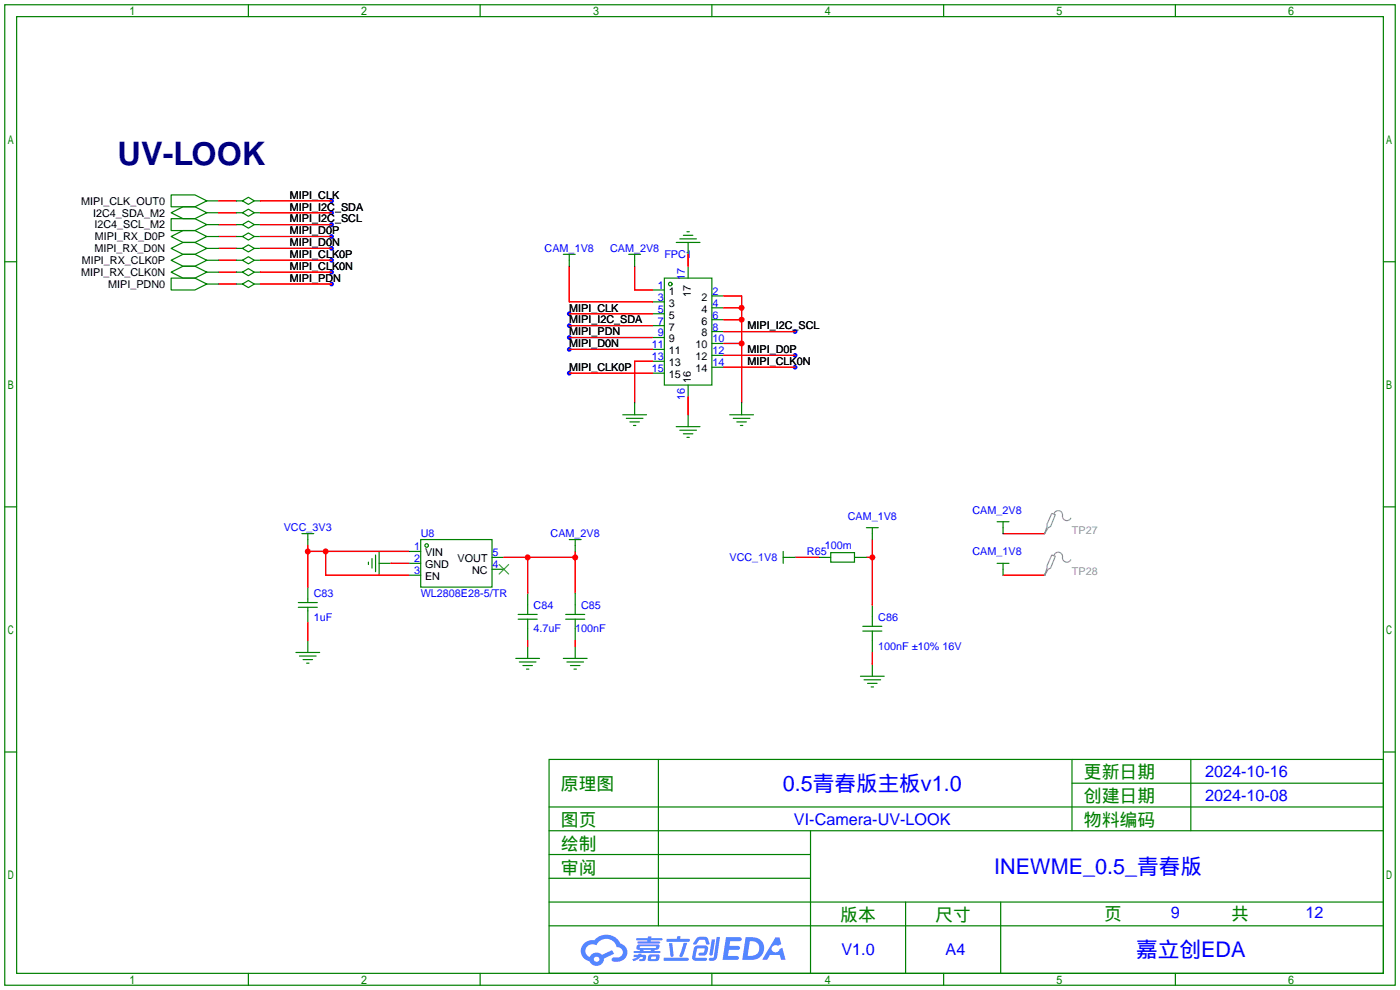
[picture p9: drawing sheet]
<svg xmlns="http://www.w3.org/2000/svg" width="299mm" height="212mm" viewBox="0 0 299 212" stroke-linecap="round" stroke-linejoin="round" font-family="sans-serif">
<g fill="#00f">
<circle cx="121.7" cy="67.1" r=".51"/>
<circle cx="121.7" cy="69.6" r=".51"/>
<circle cx="169.9" cy="70.9" r=".51"/>
<circle cx="121.7" cy="72.1" r=".51"/>
<circle cx="121.7" cy="74.7" r=".51"/>
<circle cx="169.9" cy="75.9" r=".51"/>
<circle cx="169.9" cy="78.5" r=".51"/>
<circle cx="121.7" cy="79.8" r=".51"/>
<circle cx="70.9" cy="55.6" r=".51"/>
<circle cx="70.9" cy="58.2" r=".51"/>
<circle cx="70.9" cy="60.7" r=".51"/>
<circle cx="70.9" cy="53.1" r=".51"/>
<circle cx="70.9" cy="50.5" r=".51"/>
<circle cx="70.9" cy="48" r=".51"/>
<circle cx="70.9" cy="45.5" r=".51"/>
<circle cx="70.9" cy="42.9" r=".51"/>
</g>
<g fill="none" stroke="#008000" stroke-width=".25">
<path d="M1 1h297.2v209.6h-297.2zM3.6 3.6h292.1v204.4h-292.1zM53.1 1v2.6M102.6 1v2.6M152.1 1v2.6M201.7 1v2.6M251.2 1v2.6M1 55.9h2.6M295.7 55.9h2.5M1 108.3h2.6M295.7 108.3h2.5M1 160.7h2.6"/>
<path d="M117.3 162.3h178.4v45.7h-178.4zM117.3 177.5h178.4M117.3 172.5h178.4M140.7 162.3v35.6M173.2 177.5v30.5M229.1 162.3v15.2M229.1 167.4h66.6M254.5 162.3v15.2M295.7 160.7h2.5M117.3 182.6h55.9M117.3 197.9h178.4M117.3 192.8h178.4"/>
<path d="M117.3 187.7h55.9M193.5 192.8v15.2M213.9 192.8v15.2M53.1 208v2.6M102.6 208v2.6M152.1 208v2.6M201.7 208v2.6M251.2 208v2.6"/>
</g>
<g fill="#5487ff">
<path d="M155.2 200.3h2.6a.48 .48 0 0 1 .7 .4 .48 .48 0 0 1-.6 .4h-1.8l-.2 1.1h1.9a.43 .43 0 0 1 .4 .4 .43 .43 0 0 1-.5 .4h-1.9l-.2 1.3h1.7a.45 .45 0 0 1 .5 .2 .45 .45 0 0 1-.1 .6h-3.3z"/>
<path d="M165.7 200.3h.9l.4 1.5-.8 .3a.84 .84 0 0 0-1.2 .3 .84 .84 0 0 0 .4 1.1 .84 .84 0 0 0 1.1-.4l.1-.2 .6-.3 .7 2.5h-1l-.2-1h-2.1l-.6 1h-1.1z"/>
<path d="M152.1 200.8h.7l-.5 3.1a.36 .36 0 0 1-.3 .3 .36 .36 0 0 1-.4-.3z"/>
<path d="M153.2 200.2h.7l-.6 4.3a1.13 1.13 0 0 1-1.8 .6l.2-.4h.7l.2-.2z"/>
<path d="M148.9 200.6l.6-.4h1a.77 .77 0 0 1 .9 .5l.3 1-.2 .2h-.5l-.3-.9-.2-.2-1 .1-.7 1-.6-.1-.1-.2z"/>
<path d="M148.4 202.4l.6-.3h1.7a.81 .81 0 0 1 .7 .5 .81 .81 0 0 1-.2 .8 .81 .81 0 0 1-.9 .8h-.7a.32 .32 0 0 1-.3-.3 .32 .32 0 0 1 .4-.3h.7l.2-.9-1.6 .1-.4 1.8 2.2 .1a.32 .32 0 0 1 .3 .4 .32 .32 0 0 1-.4 .2h-2.2l-.5-.3-.1-.5z"/>
<path d="M141.9 204.7h5a.33 .33 0 0 1 .3 .3 .33 .33 0 0 1-.3 .3h-4.9l-.2-.1z"/>
<path d="M146.1 201.5h.8l-.7 2a.98 .98 0 0 1-.7 1.1l-.3-.3z"/>
<path d="M143 201.6h.7l.3 2.5a.34 .34 0 0 1-.3 .4 .34 .34 0 0 1-.4-.3z"/>
<path d="M142.5 200.7h2.1l.3-.6h.6l-.1 .6h1.7a.32 .32 0 0 1 .4 .3 .32 .32 0 0 1-.4 .3h-4.5l-.2-.2z"/>
<path d="M135.5 204.1h.9l.1-.3h.6v.3h.8a.82 .82 0 0 1-.5 1.3h-.8v-.4l.7-.1 .1-.3a.68 .68 0 0 0-1 .4l-1.1 .4-.1-.4 .9-.5h-.7z"/>
<path d="M136 200.5h2.4l.1-.3h.7v.3h2.2l.2 .3-.2 .2h-2.3v.2h1.8l.2 .3-.2 .1h-4.5l-.1-.4h2l.1-.2h-2.3l-.1-.2z"/>
<path d="M159.4 200.3l-.8 4.9h1.7a2.5 2.5 0 0 0 3-2.5 2.5 2.5 0 0 0-3.1-2.4zM160.3 201.1a1.61 1.61 0 0 1 2 1.5 1.61 1.61 0 0 1-1.8 1.7h-.7z"/>
<path d="M136.2 202a.55 .55 0 0 0-.2 .8 .55 .55 0 0 0 .7 .2l.1 .3h-1.3v.3l5.4 .1 .3-.2-.2-.2h-1.2l.2-.3a.7 .7 0 0 0 .8-.3 .7 .7 0 0 0 0-.8l-4.2-.1zM136.8 202.3l3.3-.1 .1 .1-.2 .3h-3.2zM137.5 203h1.7l-.2 .3h-1.4z"/>
<path d="M138.6 204.2a1.05 1.05 0 0 0 0 1.2 2.91 2.91 0 0 0 2.2-.2 .98 .98 0 0 0 0-1.2h-1.6zM139.2 204.5l.9-.1 .1 .4-.2 .2-.8-.1z"/>
<path d="M124.9 201.6a2.23 2.23 0 0 0-.7 2.3 2.23 2.23 0 0 0 1.8 1.6 1.58 1.58 0 0 0 1.8 .9 1.58 1.58 0 0 0 1.3-1.5l2.2-1.1-.5-.7-2.1 1a1.65 1.65 0 0 0-2.7 .4 1.45 1.45 0 0 1-.8-1.9 1.45 1.45 0 0 1 2-.7l.3 .1a2.3 2.3 0 0 1 2.3-1.3 2.3 2.3 0 0 1 2 1.7 1.12 1.12 0 0 1 1.3 1 1.12 1.12 0 0 1-1.1 1.2h-.7a.45 .45 0 0 0-.6 .4 .45 .45 0 0 0 .5 .5 2.21 2.21 0 0 0 2.2-.5 2.21 2.21 0 0 0 .5-2.3 2.13 2.13 0 0 0-1.3-1.1 3.3 3.3 0 0 0-5.6-.7l-1.1 .1zM127 205a.57 .57 0 0 1 1.1 0 .57 .57 0 0 1-1.1 0z"/>
</g>
<g fill="none" stroke="#008000" stroke-width=".25">
<path d="M36.6 45.5l2.5-1.3h2.6l2.5 1.3-2.5 1.2h-2.6zM36.6 41.7h5.1l2.5 1.2-2.5 1.3h-5.1zM36.6 59.4h5.1l2.5 1.3-2.5 1.3h-5.1zM36.6 46.7h5.1l2.5 1.3-2.5 1.3h-5.1zM36.6 50.5l2.5-1.2h2.6l2.5 1.2-2.5 1.3h-2.6zM36.6 53.1l2.5-1.3h2.6l2.5 1.3-2.5 1.3h-2.6zM36.6 55.6l2.5-1.2h2.6l2.5 1.2-2.5 1.3h-2.6zM36.6 58.2l2.5-1.3h2.6l2.5 1.3-2.5 1.2h-2.6zM44.2 45.5h2.5M44.2 42.9h2.5M44.2 48h2.5M44.2 50.5h2.5"/>
<path d="M44.2 53.1h2.5M44.2 58.2h2.5M44.2 55.6h2.5M50.5 45.5h1.3M50.5 42.9h1.3M50.5 48h1.3M50.5 50.5h1.3M50.5 53.1h1.3M50.5 58.2h1.3M50.5 55.6h1.3M51.8 42.9l1.3-.7 1.3 .7-1.3 .8zM51.8 45.5l1.3-.8 1.3 .8-1.3 .7z"/>
<path d="M51.8 48l1.3-.8 1.3 .8-1.3 .8zM51.8 50.5l1.3-.7 1.3 .7-1.3 .8zM51.8 53.1l1.3-.8 1.3 .8-1.3 .7zM51.8 58.2l1.3-.8 1.3 .8-1.3 .7zM51.8 55.6l1.3-.7 1.3 .7-1.3 .8zM54.4 45.5h1.2M54.4 42.9h1.2M54.4 48h1.2M54.4 50.5h1.2M54.4 53.1h1.2M54.4 58.2h1.2M54.4 55.6h1.2"/>
<path d="M120.4 54.4h2.5M121.7 54.4v2.5M134.4 54.4h2.5M135.6 54.4v2.5M142 59.4h10.1v22.9h-10.1zM144.5 51.8h5.1M145.3 51.1h3.5M146 50.3h2.1M146.8 49.5h.5M147.1 51.8v2.6M147.1 56.9v2.5M44.2 60.7h2.5"/>
<path d="M50.5 60.7h1.3M51.8 60.7l1.3-.8 1.3 .8-1.3 .8zM54.4 60.7h1.2M139.4 62h2.6M139.4 64.5h2.6M139.4 67.1h2.6M139.4 69.6h2.6M139.4 72.1h2.6M139.4 74.7h2.6M139.4 77.2h2.6M139.4 79.8h2.6M152.1 78.5h2.6"/>
<path d="M152.1 75.9h2.6M152.1 73.4h2.6M152.1 70.9h2.6M152.1 68.3h2.6M152.1 65.8h2.6M152.1 63.2h2.6M133.1 88.6h5.1M133.9 89.4h3.5M134.6 90.2h2.1M135.4 90.9h.5M135.6 86.1v2.5M144.5 91.2h5.1"/>
<path d="M145.3 91.9h3.5M146 92.7h2.1M146.8 93.5h.5M147.1 82.3v2.5M147.1 88.6v2.6M156 88.6h5M156.7 89.4h3.6M157.5 90.2h2M158.2 90.9h.5M158.5 86.1v2.5M64.5 114h2.6M65.8 114v2.6"/>
<path d="M79.5 119.4v2M80.3 118.6v3.6M81 117.9v5M87.4 117.9h2.5M89.9 115.3h15.3v10.2h-15.3zM105.2 119.1h2.5M121.7 115.3h2.5M122.9 115.3v2.6M167.4 119.1h2.5M167.4 117.9v2.5M175 119.1h2.5M177.5 118.1h5.1v2h-5.1z"/>
<path d="M182.6 119.1h2.6M185.2 112.8h2.5M186.4 112.8v2.5M213.1 111.5h2.5M214.4 111.5v2.5M223.3 113.8v.2M63.2 139.4h5.1M63.8 129.8h4M63.8 128.8h4M65.8 125.5v3.3M65.8 129.8v3.3M65.8 136.9v2.5"/>
<path d="M78.7 120.1v.5M81 120.4h2.6M87.4 120.4h2.5M87.4 122.9h2.5M105.2 121.7h2.5M110.7 131.3h4.1M110.7 132.3h4.1M112.8 126.7v4.6M112.8 132.3v4.6M112.8 138.2v2.5M120.9 131.3h4.1M120.9 132.3h4.1"/>
<path d="M122.9 126.7v4.6M122.9 132.3v4.6M122.9 138.2v2.5M184.4 133.9h4.1M184.4 134.9h4.1M186.4 129.3v4.6M186.4 134.9v4.5M213.1 120.4h2.5M214.4 120.4v2.5M223.3 122.7v.2M64 140.2h3.6M64.8 141h2"/>
<path d="M65.5 141.7h.5M110.2 140.7h5.1M111 141.5h3.6M111.8 142.2h2M112.5 143h.5M120.4 140.7h5.1M121.2 141.5h3.5M121.9 142.2h2.1M122.7 143h.5M183.9 144.5h5.1M184.7 145.3h3.5M185.4 146.1h2.1"/>
<path d="M186.2 146.8h.5M186.4 142v2.5"/>
<circle cx="143.3" cy="60.7" r=".38"/>
<circle cx="91.2" cy="116.6" r=".38"/>
</g>
<g fill="none" stroke="#f00" stroke-width=".25">
<path d="M46.7 42.9h3.8M46.7 45.5h3.8M46.7 48h3.8M46.7 50.5h3.8M46.7 53.1h3.8M46.7 58.2h3.8M46.7 55.6h3.8M55.6 42.9h15.3M55.6 45.5h15.3M55.6 48h15.3M55.6 50.5h15.3M55.6 53.1h15.3"/>
<path d="M55.6 58.2h15.3M55.6 55.6h15.3M121.7 56.9v7.6h17.7M135.6 56.9v5.1h3.8M147.1 54.4v2.5M46.7 60.7h3.8M55.6 60.7h15.3M121.7 67.1h17.7M121.7 69.6h17.7M121.7 72.1h17.7M121.7 74.7h17.7M121.7 79.8h17.7"/>
<path d="M139.4 77.2h-3.8v8.9M154.7 73.4h3.8M154.7 63.2h3.8v22.9M154.7 68.3h3.8M154.7 65.8h3.8M154.7 70.9h15.2M154.7 75.9h15.2M154.7 78.5h15.2M147.1 84.8v3.8M65.8 117.9h21.6M65.8 116.6v8.9M69.6 117.9v5h17.8"/>
<path d="M107.7 119.1h15.2M112.8 119.1v7.6M122.9 117.9v8.8M169.9 119.1h5.1M185.2 119.1h1.2M186.4 115.3v14M214.4 114h8.9M65.8 133.1v3.8M83.6 120.4h3.8M112.8 136.9v1.3M122.9 136.9v1.3M186.4 139.4v2.6"/>
<path d="M214.4 122.9h8.9"/>
</g>
<path d="M106.7 120.6l2 2.1M108.7 120.6l-2 2.1" fill="none" stroke="#3c3" stroke-width=".25"/>
<path d="M224.8 109.7l.8 .3-1.1 2.5-.5 .3-.7 1.2 .5-1.5v-.5zM224.8 118.6l.8 .3-1.1 2.5-.5 .3-.7 1.2 .5-1.5v-.5zM225.3 109.7a.93 .93 0 0 1 1.1-.5 .93 .93 0 0 1 .7 1 .94 .94 0 0 0 .7 1 .94 .94 0 0 0 1.1-.5M225.3 118.6a.93 .93 0 0 1 1.1-.5 .93 .93 0 0 1 .7 1 .94 .94 0 0 0 .7 1 .94 .94 0 0 0 1.1-.5" fill="none" stroke="#999" stroke-width=".25"/>
<g fill="#f00">
<circle cx="158.5" cy="73.4" r=".63"/>
<circle cx="158.5" cy="68.3" r=".63"/>
<circle cx="158.5" cy="65.8" r=".63"/>
<circle cx="69.6" cy="117.9" r=".63"/>
<circle cx="65.8" cy="117.9" r=".63"/>
<circle cx="112.8" cy="119.1" r=".63"/>
<circle cx="122.9" cy="119.1" r=".63"/>
<circle cx="186.4" cy="119.1" r=".63"/>
</g>
<text font-size="6.9" fill="#000080" x="25.1" y="35.2">UV-LOOK</text>
<g font-size="4.6" fill="#00f">
<text x="167.3" y="169">0.5青春版主板v1.0</text>
<text x="212.5" y="186.8">INEWME_0.5_青春版</text>
<text x="242.8" y="204.6">嘉立创EDA</text>
</g>
<g font-size="3.8" fill="#008000">
<text x="231.6" y="166.4">更新日期</text>
<text x="119.9" y="168.9">原理图</text>
<text x="231.6" y="171.5">创建日期</text>
<text x="119.9" y="176.5">图页</text>
<text x="231.6" y="176.5">物料编码</text>
<text x="119.9" y="181.6">绘制</text>
<text x="119.9" y="186.7">审阅</text>
<text x="179.6" y="196.9">版本</text>
<text x="199.9" y="196.9">尺寸</text>
<text x="236" y="196.6">页</text>
<text x="263.1" y="196.6">共</text>
</g>
<g font-size="3.5" fill="#00f">
<text x="257.6" y="166.1">2024-10-16</text>
<text x="257.6" y="171.1">2024-10-08</text>
<text x="169.7" y="176.2">VI-Camera-UV-LOOK</text>
<text x="250.2" y="196.3">9</text>
<text x="279" y="196.3">12</text>
<text x="179.8" y="204.2">V1.0</text>
<text x="202.1" y="204.2">A4</text>
</g>
<g font-size="2.3">
<text x="17.3" y="43.7">MIPI_CLK_OUT0</text>
<text x="19.9" y="46.3">I2C4_SDA_M2</text>
<text x="62" y="47.5">MIPI_I2C_SCL</text>
<text x="62" y="45">MIPI_I2C_SDA</text>
<text x="62" y="42.5">MIPI_CLK</text>
<text x="20.2" y="48.8">I2C4_SCL_M2</text>
<text x="20.2" y="53.9">MIPI_RX_D0N</text>
<text x="20.3" y="51.4">MIPI_RX_D0P</text>
<text x="62" y="52.6">MIPI_D0N</text>
<text x="62" y="50.1">MIPI_D0P</text>
<text x="17.3" y="59">MIPI_RX_CLK0N</text>
<text x="17.5" y="56.4">MIPI_RX_CLK0P</text>
<text x="62" y="55.2">MIPI_CLK0P</text>
<text x="62" y="57.7">MIPI_CLK0N</text>
<text x="23.1" y="61.5">MIPI_PDN0</text>
<text x="62" y="60.2">MIPI_PDN</text>
<text x="142.9" y="63">1</text>
<text x="142.9" y="65.6">3</text>
<text x="147.6" y="63.4" transform="rotate(-90 147.6 63.4)">17</text>
<text x="149.9" y="64.3">2</text>
<text x="121.7" y="66.6">MIPI_CLK</text>
<text x="121.7" y="69.1">MIPI_I2C_SDA</text>
<text x="121.7" y="71.7">MIPI_PDN</text>
<text x="142.9" y="68.1">5</text>
<text x="142.9" y="70.6">7</text>
<text x="149.9" y="71.9">8</text>
<text x="149.9" y="69.4">6</text>
<text x="149.9" y="66.8">4</text>
<text x="159.8" y="70.4">MIPI_I2C_SCL</text>
<text x="121.7" y="74.2">MIPI_D0N</text>
<text x="142.9" y="73.2">9</text>
<text x="142.9" y="75.7">11</text>
<text x="148.6" y="77">12</text>
<text x="148.6" y="74.4">10</text>
<text x="159.8" y="75.5">MIPI_D0P</text>
<text x="121.7" y="79.3">MIPI_CLK0P</text>
<text x="142.9" y="78.3">13</text>
<text x="142.9" y="80.8">15</text>
<text x="147.6" y="81.8" transform="rotate(-90 147.6 81.8)">16</text>
<text x="148.6" y="79.5">14</text>
<text x="159.8" y="78">MIPI_CLK0N</text>
<text x="90.9" y="118.9">VIN</text>
<text x="90.9" y="121.4">GND</text>
<text x="90.9" y="124">EN</text>
<text x="97.8" y="120.2">VOUT</text>
<text x="100.9" y="122.7">NC</text>
</g>
<g font-size="2.3" fill="#00f">
<text x="116.4" y="53.9">CAM_1V8</text>
<text x="130.4" y="53.9">CAM_2V8</text>
<text x="142" y="55.2">FPC1</text>
<text x="146.3" y="59.8" transform="rotate(-90 146.3 59.8)">17</text>
<text x="140.6" y="61.7">1</text>
<text x="140.6" y="64.3">3</text>
<text x="152.3" y="65.6">4</text>
<text x="152.3" y="63">2</text>
<text x="140.6" y="66.8">5</text>
<text x="140.6" y="69.4">7</text>
<text x="140.6" y="71.9">9</text>
<text x="152.3" y="70.6">8</text>
<text x="152.3" y="68.1">6</text>
<text x="139.3" y="74.4">11</text>
<text x="139.3" y="77">13</text>
<text x="152.3" y="75.7">12</text>
<text x="152.3" y="73.2">10</text>
<text x="139.3" y="79.5">15</text>
<text x="152.3" y="78.3">14</text>
<text x="146.3" y="85.5" transform="rotate(-90 146.3 85.5)">16</text>
<text x="60.7" y="113.6">VCC_3V3</text>
<text x="181.2" y="111">CAM_1V8</text>
<text x="207.8" y="109.8">CAM_2V8</text>
<text x="88.5" y="117.6">1</text>
<text x="89.9" y="114.9">U8</text>
<text x="105.3" y="118.9">5</text>
<text x="117.7" y="114.9">CAM_2V8</text>
<text x="155.9" y="119.9">VCC_1V8</text>
<text x="172.5" y="118.7">R65</text>
<text x="176.3" y="117.4">100m</text>
<text x="207.8" y="118.7">CAM_1V8</text>
<text x="88.5" y="120.2">2</text>
<text x="88.5" y="122.7">3</text>
<text x="105.3" y="121.4">4</text>
<text x="67.1" y="127.6">C83</text>
<text x="89.9" y="127.6">WL2808E28-5/TR</text>
<text x="114" y="130.1">C84</text>
<text x="124.2" y="130.1">C85</text>
<text x="67.1" y="132.6">1uF</text>
<text x="114" y="135.2">4.7uF</text>
<text x="122.9" y="135.2">100nF</text>
<text x="187.7" y="132.6">C86</text>
<text x="187.7" y="139">100nF ±10% 16V</text>
</g>
<g font-size="2.3" fill="#999">
<text x="229.1" y="114.1">TP27</text>
<text x="229.1" y="123">TP28</text>
</g>
</svg>
